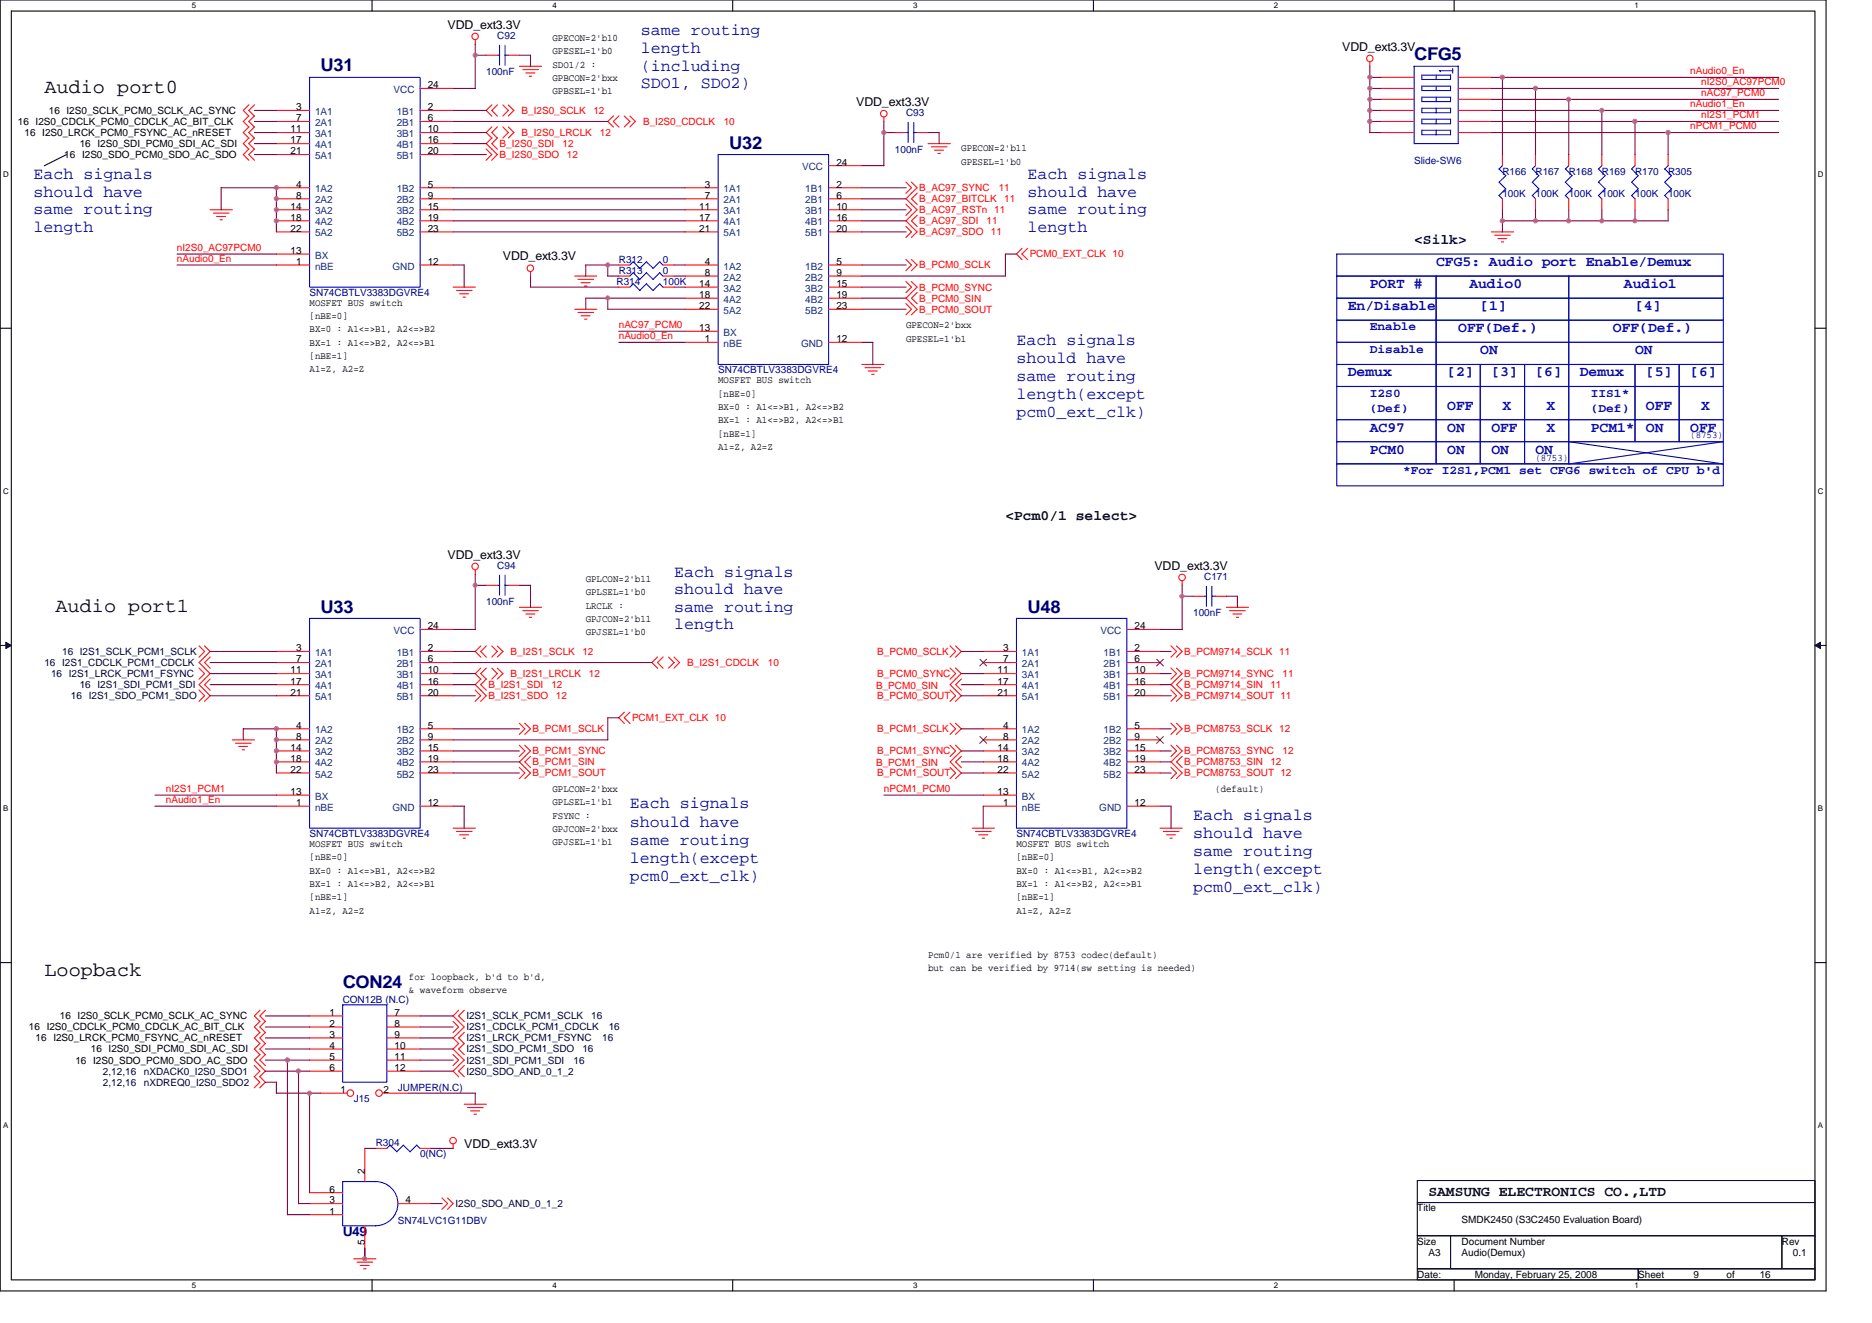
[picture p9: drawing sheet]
<svg xmlns="http://www.w3.org/2000/svg" width="297mm" height="210mm" viewBox="0 0 297 210" stroke-linecap="round" stroke-linejoin="round" font-family="sans-serif">
<path d="M0 0h289.7v204.9h-289.7zM1.8 1.8h286.2v201.3h-286.2z" fill="none" stroke="#000" stroke-width=".17"/>
<g fill="#fff">
<path d="M30.4 .2h.7v1.4h-.7z"/>
<path d="M30.4 203.3h.7v1.4h-.7z"/>
</g>
<path d="M59 0v1.8M59 203.1v1.8" fill="none" stroke="#000" stroke-width=".17"/>
<g fill="#fff">
<path d="M87.6 .2h.7v1.4h-.7z"/>
<path d="M87.6 203.3h.7v1.4h-.7z"/>
</g>
<path d="M116.3 0v1.8M116.3 203.1v1.8" fill="none" stroke="#000" stroke-width=".17"/>
<g fill="#fff">
<path d="M144.9 .2h.7v1.4h-.7z"/>
<path d="M144.9 203.3h.7v1.4h-.7z"/>
</g>
<path d="M173.5 0v1.8M173.5 203.1v1.8" fill="none" stroke="#000" stroke-width=".17"/>
<g fill="#fff">
<path d="M202.1 .2h.7v1.4h-.7z"/>
<path d="M202.1 203.3h.7v1.4h-.7z"/>
</g>
<path d="M230.7 0v1.8M230.7 203.1v1.8" fill="none" stroke="#000" stroke-width=".17"/>
<g fill="#fff">
<path d="M259.4 .2h.6v1.4h-.6z"/>
<path d="M259.4 203.3h.6v1.4h-.6z"/>
<path d="M.5 26.9h.9v1.4h-.9z"/>
<path d="M288.4 26.9h.9v1.4h-.9z"/>
<path d="M.5 77.3h.9v1.4h-.9z"/>
<path d="M288.4 77.3h.9v1.4h-.9z"/>
</g>
<path d="M0 52.1h1.8M288 52.1h1.7" fill="none" stroke="#000" stroke-width=".17"/>
<g fill="#fff">
<path d="M.5 127.6h.8v1.4h-.8z"/>
<path d="M288.4 127.6h.9v1.4h-.9z"/>
</g>
<path d="M0 102.4h1.8M288 102.4h1.7" fill="none" stroke="#000" stroke-width=".17"/>
<path d="M.9 101.9l.9 .5-.9 .5zM288 102.4l.9-.5v1z" fill="#000" stroke="#000" stroke-width=".16"/>
<g fill="#fff">
<path d="M.5 177.9h.8v1.4h-.8z"/>
<path d="M288.4 177.9h.9v1.4h-.9z"/>
</g>
<path d="M10.6 24.5l-3.6 1.8M0 152.8h1.8M288 152.8h1.7M224.9 187.4h63.1v3.5h-63.1zM224.9 190.9h63.1v5.2h-63.1zM224.9 196.1h5.3v5.3h-5.3zM230.2 196.1h52.5v5.3h-52.5zM282.7 196.1h5.3v5.3h-5.3zM224.9 201.4h35v1.7h-35zM259.9 201.4h28.1v1.7h-28.1z" fill="none" stroke="#000" stroke-width=".17"/>
<g fill="none" stroke="#0000a0" stroke-width=".17">
<path d="M212.1 57.8h15.8v3.5h-15.8zM212.1 40.3h61.3v3.5h-61.3zM212.1 50.8h15.8v3.5h-15.8zM212.1 47.3h15.8v3.5h-15.8zM212.1 43.8h15.8v3.5h-15.8zM212.1 54.3h15.8v3.5h-15.8zM227.9 57.8h7v3.5h-7zM227.9 47.3h21v3.5h-21zM227.9 54.3h21v3.5h-21zM227.9 43.8h21v3.5h-21zM227.9 50.8h21v3.5h-21zM234.9 57.8h7v3.5h-7z"/>
<path d="M241.9 57.8h7v3.5h-7zM248.9 54.3h24.5v3.5h-24.5zM248.9 50.8h24.5v3.5h-24.5zM248.9 57.8h10.5v3.5h-10.5zM248.9 43.8h24.5v3.5h-24.5zM248.9 47.3h24.5v3.5h-24.5zM259.4 57.8h7v3.5h-7zM266.4 57.8h7v3.5h-7zM212.1 61.3h15.8v5.3h-15.8zM212.1 66.6h15.8v3.5h-15.8zM212.1 70.1h15.8v3.5h-15.8zM212.1 73.6h61.3v3.5h-61.3z"/>
<path d="M227.9 70.1h7v3.5h-7zM227.9 61.3h7v5.3h-7zM227.9 66.6h7v3.5h-7zM234.9 61.3h7v5.3h-7zM234.9 66.6h7v3.5h-7zM234.9 70.1h7v3.5h-7zM241.9 61.3h7v5.3h-7zM241.9 66.6h7v3.5h-7zM241.9 70.1h7v3.5h-7zM248.9 61.3h10.5v5.3h-10.5zM248.9 66.6h10.5v3.5h-10.5zM248.9 70.1h24.5v3.5h-24.5z"/>
<path d="M259.4 61.3h7v5.3h-7zM259.4 66.6h7v3.5h-7zM266.4 66.6h7v3.5h-7zM266.4 61.3h7v5.3h-7zM273.4 70.1l-24.5 3.5"/>
</g>
<path d="M248.9 70.1l24.6 3.5" fill="none" stroke="#000080" stroke-width=".17"/>
<g fill="none" stroke="#f00" stroke-width=".17">
<path d="M39.5 16.6l-.9 .9 .9 .9M39.5 18.4l-.9 .9 .9 .9M40.4 16.6l-.9 .9 .9 .9M40.4 18.4l-.9 .9 .9 .9M43.9 17.5h5.2M43.9 19.3h5.2M66.7 17.5h5.2M66.7 19.3h5.2M66.7 14h5.2M75.4 6.3v.7M77.1 8.8h1.8M78.1 16.6l-1 .9 1 .9"/>
<path d="M78.9 16.6l-.9 .9 .9 .9M79.8 16.7l.9 .8M80.7 8.8h1.7M80.7 16.7l.9 .8M80.7 17.5l-.9 .9M81.6 17.5l-.9 .9M82.4 10.5h3.5M82.9 11h2.5M83.4 11.6h1.5M84 12.1h.4M97.3 18.4l-.9 .9 .9 .9M98.2 18.4l-.9 .9 .9 .9"/>
<path d="M99.1 18.4l.9 .9M99.9 18.4l.9 .9M100 19.3l-.9 .9M100.8 19.3l-.9 .9M140.2 18.6v.7M217.4 9.8v.7M219.1 17.5h5.3M219.1 19.3h5.3M219.1 14h5.3M219.1 12.3h5.3M219.1 15.8h5.3M231.4 17.5h5.2"/>
<path d="M231.4 19.3h5.2M231.4 14h5.2M231.4 12.3h5.2M231.4 15.8h5.2M33.3 33.3h3.6M33.9 33.8h2.4M34.4 34.4h1.4M34.9 34.9h.4M39.5 21.9l-.9 .9 .9 .9M39.5 20.1l-.9 .9 .9 .9M39.5 23.6l-.9 .9 .9 .9M40.4 21.9l-.9 .9 .9 .9"/>
<path d="M40.4 20.1l-.9 .9 .9 .9M40.4 23.6l-.9 .9 .9 .9M43.9 22.8h5.2M43.9 36.8h5.2M43.9 33.3h5.2M43.9 21h5.2M43.9 29.8h5.2M43.9 31.6h5.2M43.9 24.5h5.2M43.9 35.1h5.2M66.7 22.8h5.2M66.7 36.8h5.2"/>
<path d="M66.7 33.3h5.2M66.7 21h5.2M66.7 29.8h5.2M66.7 31.6h5.2M66.7 24.5h5.2M66.7 35.1h5.2M77.1 23.6l.9 .9-.9 .9M78 23.6l.9 .9-.9 .9M78.1 21.9l-1 .9 1 .9M78.1 20.1l-1 .9 1 .9M78.9 21.9l-.9 .9 .9 .9M78.9 20.1l-.9 .9 .9 .9"/>
<path d="M79.8 20.2l.9 .9M80.7 20.2l.9 .9M80.7 21l-.9 .9M81.6 21l-.9 .9M108.7 36.8h5.3M108.7 33.3h5.3M108.7 29.8h5.3M108.7 31.6h5.3M108.7 35.1h5.3M131.5 36.8h5.3M131.5 33.3h5.3M131.5 29.8h5.3"/>
<path d="M131.5 31.6h5.3M131.5 35.1h5.3M131.5 26.3h5.3M142 21h1.8M143.7 32.4l.9 .9-.9 .9M143.7 28.9l.9 .9-.9 .9M143.7 35.9l.9 .9-.9 .9M144.6 32.4l.9 .9-1.7 1.8 .8 .9M144.6 28.9l.9 .9-.9 .9M144.6 35.9l.9 .9-.9 .9M144.6 30.6l-.8 1 .8 .8M145.5 21h1.8"/>
<path d="M145.5 30.6l-.9 1 .9 .8M145.5 34.2l-.9 .9 .9 .9M147.3 22.8h3.5M147.8 23.3h2.5M148.3 23.8h1.4M148.8 24.4h.4M162.2 39.4l-.9 .9 .9 .9M163.1 39.4l-.9 .9 .9 .9M219.1 21h5.3M231.4 21h5.2M236.6 36.8h3.6M237.2 37.3h2.4"/>
<path d="M237.7 37.9h1.4M238.2 38.4h.4M238.4 24.5v1.8M238.4 31.6v1.7M243.6 24.5v1.8M243.6 31.6v1.7M248.9 24.5v1.8M248.9 31.6v1.7M254.2 24.5v1.8M254.2 31.6v1.7M259.4 24.5v1.8M259.4 31.6v1.7"/>
<path d="M264.7 24.5v1.8M264.7 31.6v1.7M43.9 42.1h5.2M43.9 40.3h5.2M66.7 42.1h5.2M71.9 45.6h3.5M72.4 46.1h2.5M72.9 46.6h1.5M73.5 47.2h.3M84.2 43.1v.7M91.2 49.1h3.5M91.2 43.8h3.5"/>
<path d="M91.7 49.6h2.5M91.7 44.3h2.5M92.2 50.1h1.4M92.2 44.9h1.4M92.7 50.7h.4M92.7 45.4h.4M98.2 45.6h1.7M98.2 43.8h1.7M98.2 42.1h1.7M105.2 45.6h1.8M105.2 43.8h1.8M105.2 42.1h1.8"/>
<path d="M108.7 45.6h5.3M108.7 49.1h5.3M108.7 43.8h5.3M108.7 42.1h5.3M108.7 54.3h5.3M108.7 47.3h5.3M108.7 52.6h5.3M131.5 45.6h5.3M131.5 49.1h5.3M131.5 43.8h5.3M131.5 42.1h5.3M131.5 54.3h5.3"/>
<path d="M131.5 47.3h5.3M136.8 57.8h3.5M137.3 58.4h2.4M137.8 58.9h1.4M138.3 59.4h.4M143.7 41.2l.9 .9-.9 .9M143.7 44.7l.9 .9-.9 .9M143.7 48.2l.9 .9-.9 .9M144.6 41.2l.9 .9-.9 .9M144.6 44.7l.9 .9-.9 .9M144.6 46.4l-.8 .9 1.7 1.8-.9 .9M145.5 46.4l-.9 .9 .9 .9"/>
<path d="M66.7 99.9h5.2M75.4 90.4v.8M77.1 92.9h1.8M80.7 92.9h1.7M82.4 96.4h3.5M82.9 96.9h2.5M83.4 97.5h1.5M84 98h.4M178.8 99.9h5.3M187.6 92.2v.7M189.3 94.6h1.8M192.8 94.6h1.8"/>
<path d="M194.6 96.4h3.5M195.1 96.9h2.5M195.6 97.5h1.4M196.2 98h.3M31.6 106l.9 .9-.9 .9M31.6 102.5l.9 .9-.9 .9M31.6 109.5l.9 .9-.9 .9M32.4 106l.9 .9-.9 .9M32.4 102.5l.9 .9-.9 .9M32.4 109.5l.9 .9-.9 .9M32.5 104.3l-.9 .9 .9 .9M32.5 107.8l-.9 .9 .9 .9"/>
<path d="M33.4 104.3l-.9 .9 .9 .9M33.4 107.8l-.9 .9 .9 .9M36.8 117.4h3.6M37.4 118h2.5M37.9 118.5h1.4M38.4 119h.4M43.9 117.4h5.2M43.9 103.4h5.2M43.9 115.7h5.2M43.9 105.2h5.2M43.9 106.9h5.2M43.9 110.4h5.2"/>
<path d="M43.9 108.7h5.2M43.9 119.2h5.2M66.7 117.4h5.2M66.7 103.4h5.2M66.7 115.7h5.2M66.7 105.2h5.2M66.7 106.9h5.2M66.7 110.4h5.2M66.7 108.7h5.2M66.7 119.2h5.2M75.4 109.5l.9 .9-.9 .9M76.3 109.5l.8 .9-.8 .9"/>
<path d="M76.3 107.8l-.9 .9 .9 .9M76.3 102.5l-.9 .9 .9 .9M76.3 106l-.9 .9 .9 .9M77.2 107.8l-.9 .9 .9 .9M77.2 102.5l-.9 .9 .9 .9M77.2 106l-.9 .9 .9 .9M78 102.5l.9 .9M78 106l.9 .9M78.9 102.5l.9 .9M78.9 106l.9 .9M78.9 103.4l-.9 .9M78.9 106.9l-.9 .9"/>
<path d="M79.8 103.4l-.9 .9M79.8 106.9l-.9 .9M82.4 114.8l.9 .9-.9 .9M82.4 118.3l.9 .9-.9 .9M83.3 114.8l.9 .9-.9 .9M83.3 118.3l.9 .9-.9 .9M99.1 113l-.9 .9 .9 .9M100 113l-.9 .9 .9 .9M104.3 104.3l-.9 .9 .9 .9M105.2 104.3l-.9 .9 .9 .9M106.1 104.3l.9 .9M107 104.3l.8 .9"/>
<path d="M107 105.1l-.9 .9M107.8 105.1l-.8 .9M150.7 118.3l.9 .9-.9 .9M150.7 114.8l.9 .9-.9 .9M150.7 106l.9 .9-.9 .9M150.7 102.5l.9 .9-.9 .9M150.7 109.5l.9 .9-.9 .9M151.6 118.3l.9 .9-.9 .9M151.6 114.8l.9 .9-.9 .9M151.6 106l.9 .9-.9 .9M151.6 102.5l.9 .9-.9 .9M151.7 107.8l-.9 .9 1.7 1.7-.9 .9"/>
<path d="M152.5 107.8l-.9 .9 .9 .9M156 117.4h5.3M156 103.4h5.3M156 115.7h5.3M156 105.2h5.3M156 106.9h5.3M156 110.4h5.3M156 108.7h5.3M156 119.2h5.3M178.8 117.4h5.3M178.8 103.4h5.3M178.8 115.7h5.3"/>
<path d="M178.8 105.2h5.3M178.8 106.9h5.3M178.8 110.4h5.3M178.8 108.7h5.3M178.8 119.2h5.3M185.8 118.3l.9 .9-.9 .9M185.8 114.8l.9 .9-.9 .9M185.8 102.5l.9 .9-.9 .9M185.8 109.5l.9 .9-.9 .9M185.8 106l.9 .9-.9 .9M186.7 118.3l.9 .9-.9 .9M186.7 114.8l.9 .9-.9 .9"/>
<path d="M186.7 102.5l.9 .9-.9 .9M186.7 106l.9 .9-.9 .9M186.7 107.8l-.9 .9 1.8 1.7-.9 .9M187.6 107.8l-.9 .9 .9 .9M43.9 128h5.2M43.9 122.7h5.2M43.9 120.9h5.2M43.9 126.2h5.2M66.7 128h5.2M66.7 122.7h5.2M66.7 120.9h5.2M71.9 131.4h3.5"/>
<path d="M72.4 132h2.5M72.9 132.5h1.5M73.5 133h.3M82.4 121.8l.9 .9-.9 .9M83.3 121.8l.9 .9-.9 .9M83.3 120l-.9 .9 .9 .9M84.2 120l-.9 .9 .9 .9M150.7 121.8l.9 .9-.9 .9M151.6 121.8l.9 .9-.9 .9M151.7 120l-.9 .9 .9 .9M152.5 120l-.9 .9 .9 .9M154.3 131.4h3.5"/>
<path d="M154.8 132h2.5M155.3 132.5h1.4M155.8 133h.4M156 128h5.3M156 122.7h5.3M156 120.9h5.3M156 126.2h5.3M178.8 128h5.3M178.8 122.7h5.3M178.8 120.9h5.3M184.1 131.4h3.5M184.6 132h2.5"/>
<path d="M185.1 132.5h1.4M185.6 133h.4M185.8 121.8l.9 .9-.9 .9M186.7 121.8l.9 .9-.9 .9M186.7 120l-.9 .9 .9 .9M187.6 120l-.9 .9 .9 .9M40.3 169.1l.9 .9-.9 .9M40.3 170.9l.9 .9-.9 .9M41.2 169.1l.9 .9-.9 .9M41.2 170.9l.9 .9-.9 .9M41.3 165.6l-.9 .9 .9 .9M41.3 160.3l-.9 .9 .9 .9"/>
<path d="M41.3 162.1l-.9 .9 .9 .9M41.3 163.9l-.9 .8 .9 1M41.3 167.4l-.9 .9 .9 .8M42.1 167.4l-.9 .9 .9 .8M42.1 165.6l-.9 .9 .9 .9M42.1 160.3l-.9 .9 .9 .9M42.1 162.1l-.9 .9 .9 .9M42.1 163.9l-.9 .8 .9 1M49.1 161.2h5.3M49.1 163h5.3M49.1 164.7h5.3M49.1 166.5h5.3"/>
<path d="M49.1 168.3h5.3M49.1 170h5.3M50.9 173.5h4.2M60.7 173.5h4.2M61.4 161.2h5.3M61.4 163h5.3M61.4 164.7h5.3M61.4 166.5h5.3M61.4 168.3h5.3M61.4 170h5.3M71.9 162.1l.9 .9-.9 .9M71.9 167.4l.9 .9-.9 .8"/>
<path d="M72.7 162.1l1 .9-1 .9M72.7 167.4l1 .9-1 .8M72.8 163.9l-.9 .8 .9 1M72.8 165.6l-.9 .9 .9 .9M72.8 160.3l-.9 .9 .9 .9M72.8 169.1l-.9 .9 .9 .9M73.7 175.3h3.5M73.7 163.9l-.9 .8 .9 1M73.7 165.6l-.9 .9 .9 .9M73.7 160.3l-.9 .9 .9 .9M73.7 169.1l-.9 .9 .9 .9M74.2 175.8h2.5"/>
<path d="M74.7 176.3h1.4M75.2 176.8h.4M49.1 192.8h5.3M49.1 191h5.3M49.1 189.3h5.3M56.1 199.8h3.5M57.9 182.3v5.2M57.9 194.5v5.3M59.6 182.3h1.8M63.1 191h5.3M66.7 182.3h1.7M70.1 190.1l.9 .9-.9 .9"/>
<path d="M71 190.1l.9 .9-.9 .9M71.9 181.6v.7M56.7 200.3h2.4M57.1 200.9h1.5M57.7 201.4h.4"/>
<circle cx="75.4" cy="5.8" r=".51"/>
<circle cx="140.2" cy="18" r=".52"/>
<circle cx="217.3" cy="9.3" r=".52"/>
<circle cx="84.1" cy="42.6" r=".52"/>
<circle cx="75.4" cy="89.9" r=".52"/>
<circle cx="187.6" cy="91.6" r=".52"/>
<circle cx="55.6" cy="173.5" r=".52"/>
<circle cx="60.1" cy="173.5" r=".52"/>
<circle cx="71.9" cy="181" r=".52"/>
</g>
<g fill="none" stroke="#00f" stroke-width=".17">
<path d="M49.1 12.3h17.6v33.3h-17.6zM78.9 8.8h.4M79.3 7.2v3.2M80.1 8.8h.6M80.1 7.2v3.2M144.1 19.4v3.2M145 19.4v3.2M225.6 15.4v.7l4.6 .1v-.8M225.6 13.7v.7h4.6M225.6 18.9v.7h4.6M225.6 13.7h4.6M225.6 15.4h4.6"/>
<path d="M225.6 18.9h4.6M227.9 11.9v.7M227.9 13.7v.7M227.9 15.4v.8M227.9 17.2v.7M227.9 18.9v.8M228.4 11.2l.2 .2M228.4 11.2h2.1M230.2 11.9v.7M230.2 13.7v.7M230.2 17.2v.7h-4.6v-.7h4.6M230.2 18.9v.8"/>
<path d="M230.2 11.9h-4.6v.7h4.6M230.5 10.9v.7M114 24.5h17.5v33.3h-17.5zM143.8 21h.3M145 21h.5M227.9 20.7v.7M230.2 20.7v.7h-4.6v-.7h4.6M231.4 22.8v-12.3h-7v12.3h7M237.9 26.8l1 1.1M237.9 31l.5 .6M238.4 26.3l-.6 .5M238.9 27.9l-1.1 1 1.1 1.1"/>
<path d="M238.9 30l-1.1 1.1M243.1 26.8l1.1 1.1M243.1 31l.6 .6M243.6 26.3l-.5 .5M244.2 27.9l-1.1 1 1.1 1.1M244.2 30l-1.1 1.1M248.4 26.8l1.1 1.1M248.4 28.9l1.1 1.1M248.4 31l.5 .6M248.9 26.3l-.5 .5M249.4 27.9l-1 1M249.4 30l-1 1.1"/>
<path d="M253.6 26.8l1.1 1.1-1.1 1M253.6 28.9l1.1 1.1-1.1 1.1M253.6 31l.6 .6M254.2 26.3l-.6 .5M258.9 26.8l1.1 1.1-1.1 1M258.9 28.9l1.1 1.1-1.1 1.1M258.9 31l.6 .6M259.4 26.3l-.5 .5M264.2 26.8l1 1.1-1.1 1 1.1 1.1-1.1 1.1M264.2 31l.5 .6M264.7 26.3l-.6 .5M99.9 45.6l.6-.6 1 1.1"/>
<path d="M99.9 42.1l.6-.6 1 1.1M99.9 43.8l.6-.5 1 1.1M101.5 46.1l1.1-1.1 1 1.1M101.5 42.6l1.1-1.1 1 1.1M101.5 44.3l1.1-1 1 1.1M105.2 45.6l-.5-.6-1.1 1.1M105.2 42.1l-.5-.6-1.1 1.1M105.2 43.8l-.5-.5-1.1 1M49.1 98.1h17.6v33.3h-17.6zM78.9 92.9h.4M79.3 91.3v3.2M80.1 92.9h.6"/>
<path d="M80.1 91.3v3.2M161.3 98.1h17.5v33.3h-17.5zM191.1 94.6h.3M191.4 93v3.2M192.3 94.6h.5M192.3 93v3.2M54.4 159.5h7v12.3h-7zM54.4 187.5v7h5.2M54.4 187.5h5.2M59.6 187.5a3.5 3.5 0 0 1 3.5 3.5 3.5 3.5 0 0 1-3.5 3.5M61.9 181.8l1.1 1M61.9 181.7l-.5 .6"/>
<path d="M64 181.8l1.1 1M64 181.7l-1 1.1M66.1 181.8l.6 .5M66.1 181.7l-1 1.1"/>
</g>
<path d="M155.5 104.6l1.1 1.1M155.5 116.9l1.1 1.1M156.5 104.6l-1 1.1M156.5 116.9l-1 1.1M183.5 104.6l1.1 1.1M183.5 116.9l1.1 1.1M184.6 104.6l-1.1 1.1M184.6 116.9l-1.1 1.1" fill="none" stroke="#804000" stroke-width=".16"/>
<g fill="none" stroke="#800040" stroke-width=".17">
<path d="M40.4 19.3h3.5M40.4 17.5h3.5M71.9 14h3.5M71.9 19.3h24.6M71.9 17.5h5.3M75.4 8.8h1.8M75.4 7v7.1M82.4 8.8h1.8M84.2 8.8v1.7M140.2 19.3v7M217.4 10.5l-.1 10.5h1.8M217.4 14h1.7"/>
<path d="M217.4 19.3h1.7M217.4 17.5h1.7M217.4 15.8h1.7M217.4 12.3h1.7M236.6 12.3h45.6M236.6 19.3h45.6M236.6 17.5h45.6M238.4 12.3v12.3M243.6 14v10.6M248.9 15.8v8.8M254.2 17.5v7.1M259.4 19.3v5.3"/>
<path d="M282.2 14h-45.6M282.2 15.8h-45.6M35.1 29.8h8.8v7M35.1 29.8v3.5M40.4 24.5h3.5M40.4 21h3.5M40.4 22.8h3.5M71.9 29.8h36.8M71.9 31.6h36.8M71.9 36.8h36.8M71.9 35.1h36.8M71.9 33.3h36.8"/>
<path d="M71.9 24.5h5.3M71.9 21h5.3M71.9 22.8h5.3M136.8 36.8h7M136.8 29.8h7M136.8 35.1h7M136.8 31.6h7M136.8 33.3h7M136.8 26.3h3.5M140.2 21h1.8M147.3 21h1.7M149 21v1.8"/>
<path d="M236.6 21h45.6M238.4 33.3v3.5M243.6 33.3v1.8M248.9 33.3v1.8M254.2 33.3v1.8M259.4 33.3v1.8M264.7 33.3v1.8M264.7 21v3.6M264.7 35.1h-26.3M28.1 42.1h15.8M28.1 40.3h15.8M71.9 42.1h1.8v3.5"/>
<path d="M84.2 43.8v1.8h14M96.4 42.1v1.7h1.8M96.4 47.3v1.8M96.4 49.1h12.3M98.2 52.6h10.5M98.2 54.3h10.5M98.2 42.1h-5.3v1.7M107 45.6h1.7M107 42.1h1.7M107 43.8h1.7M108.7 47.3h-15.8v1.8M136.8 45.6h7"/>
<path d="M136.8 54.3h1.7M136.8 42.1h7M136.8 47.3h7M136.8 49.1h7M138.5 54.3v3.6M161.3 40.3h-1.8v3.5h-22.7M71.9 99.9h3.5M75.4 91.1v8.8M75.4 92.9h1.8M82.4 92.9h1.8M84.2 92.9v3.5M187.6 94.6h1.8"/>
<path d="M187.6 92.9v7h-3.5M194.6 94.6h1.8M196.3 94.6v1.8M33.3 110.4h10.6M33.3 105.2h10.6M33.3 108.7h10.6M33.3 103.4h10.6M33.3 106.9h10.6M38.6 117.4v-1.7h5.3v7M71.9 119.2h10.5M71.9 115.7h10.5M71.9 110.4h3.5"/>
<path d="M71.9 105.2h31.6M71.9 108.7h3.5M71.9 103.4h3.5M71.9 106.9h3.5M96.4 113.9l.1 3.5h-24.6M96.4 113.9h1.8M152.5 110.4h3.5M152.5 108.7h3.5M152.5 103.4h3.5M152.5 106.9h3.5M152.5 115.7h3.5M152.5 119.2h3.5"/>
<path d="M184.1 110.4h1.7M184.1 108.7h1.7M184.1 103.4h1.7M184.1 106.9h1.7M184.1 115.7h1.7M184.1 119.2h1.7M24.6 128h19.3M24.6 126.2h19.3M71.9 122.7h10.5M71.9 120.9h10.5M71.9 128h1.8v3.5M140.2 126.2h15.8"/>
<path d="M152.5 120.9h3.5M152.5 122.7h3.5M156 128v3.5M184.1 128h1.7M184.1 120.9h1.7M184.1 122.7h1.7M185.8 128v3.5M42.1 166.5h7M42.1 163h7M42.1 161.2h7M42.1 164.7h7M42.1 171.8h1.8v1.7h7"/>
<path d="M42.1 168.3h7M45.6 168.3v24.5h3.5M47.4 170v21h1.7M49.1 173.5v15.8M49.1 170h-7M64.9 173.5h10.5M66.7 166.5h5.2M66.7 170h5.2M66.7 161.2h5.2M66.7 168.3h5.2M66.7 164.7h5.2M66.7 163h5.2"/>
<path d="M75.4 173.5v1.8M57.9 182.3h1.7M57.9 198.1v1.7M68.4 182.3h3.5M68.4 191h1.8"/>
</g>
<g fill="#f0f" stroke="#f0f" stroke-width=".17">
<circle cx="75.4" cy="8.8" r=".34"/>
<circle cx="243.6" cy="14" r=".34"/>
<circle cx="248.9" cy="15.8" r=".34"/>
<circle cx="217.4" cy="19.3" r=".34"/>
<circle cx="259.4" cy="19.3" r=".34"/>
<circle cx="254.2" cy="17.5" r=".34"/>
<circle cx="217.4" cy="12.3" r=".34"/>
<circle cx="45.6" cy="168.2" r=".35"/>
<circle cx="47.3" cy="170" r=".34"/>
<circle cx="49.1" cy="173.5" r=".34"/>
<circle cx="57.9" cy="199.8" r=".34"/>
<circle cx="264.7" cy="21" r=".35"/>
<circle cx="187.6" cy="94.6" r=".34"/>
<circle cx="43.9" cy="33.3" r=".34"/>
<circle cx="43.8" cy="115.7" r=".34"/>
<circle cx="43.9" cy="119.2" r=".34"/>
<circle cx="140.2" cy="21" r=".34"/>
<circle cx="75.4" cy="92.9" r=".34"/>
<circle cx="238.4" cy="35" r=".35"/>
<circle cx="243.6" cy="35" r=".34"/>
<circle cx="43.9" cy="29.8" r=".34"/>
<circle cx="217.4" cy="15.8" r=".34"/>
<circle cx="248.9" cy="35" r=".34"/>
<circle cx="254.2" cy="35" r=".34"/>
<circle cx="217.4" cy="14" r=".34"/>
<circle cx="217.4" cy="17.5" r=".34"/>
<circle cx="43.9" cy="117.4" r=".34"/>
<circle cx="238.4" cy="12.3" r=".35"/>
<circle cx="43.9" cy="120.9" r=".34"/>
<circle cx="43.9" cy="35" r=".34"/>
<circle cx="259.4" cy="35" r=".34"/>
<circle cx="43.9" cy="31.5" r=".34"/>
<circle cx="96.4" cy="42.1" r=".34"/>
<circle cx="96.4" cy="47.3" r=".34"/>
</g>
<g font-size="3.2">
<text x="7" y="14.8">Audio port0</text>
<text x="8.8" y="97.1">Audio port1</text>
<text x="7" y="155">Loopback</text>
</g>
<g font-size="2.8" fill="#000080">
<text x="50.9" y="11.3">U31</text>
<text x="224.4" y="9.6">CFG5</text>
<text x="115.7" y="23.6">U32</text>
<text x="50.9" y="97.2">U33</text>
<text x="163" y="97.2">U48</text>
<text x="54.4" y="156.8">CON24</text>
</g>
<g font-size="2.6" fill="#0000a0">
<text x="101.7" y="5.6">same routing</text>
<text x="101.7" y="8.4">length</text>
<text x="101.7" y="11.2">(including</text>
<text x="101.7" y="14">SDO1, SDO2)</text>
<text x="5.3" y="28.4">Each signals</text>
<text x="163" y="28.4">Each signals</text>
<text x="5.3" y="31.2">should have</text>
<text x="5.3" y="34">same routing</text>
<text x="163" y="31.2">should have</text>
<text x="163" y="34">same routing</text>
<text x="5.3" y="36.8">length</text>
<text x="163" y="36.8">length</text>
<text x="161.3" y="54.7">Each signals</text>
<text x="161.3" y="57.6">should have</text>
<text x="161.3" y="60.5">same routing</text>
<text x="161.3" y="63.3">length(except</text>
<text x="161.3" y="66.2">pcm0_ext_clk)</text>
<text x="107" y="91.5">Each signals</text>
<text x="107" y="94.3">should have</text>
<text x="107" y="97.1">same routing</text>
<text x="107" y="99.9">length</text>
<text x="99.9" y="128.3">Each signals</text>
<text x="99.9" y="131.2">should have</text>
<text x="189.3" y="130.1">Each signals</text>
<text x="99.9" y="134.1">same routing</text>
<text x="99.9" y="136.9">length(except</text>
<text x="189.3" y="132.9">should have</text>
<text x="189.3" y="135.8">same routing</text>
<text x="99.9" y="139.8">pcm0_ext_clk)</text>
<text x="189.3" y="138.7">length(except</text>
<text x="189.3" y="141.6">pcm0_ext_clk)</text>
</g>
<text font-size="2.3" fill="#000040" x="224.4" y="38.7">&lt;Silk&gt;</text>
<g font-size="2.3" fill="#0000a0">
<text x="217.4" y="45.7">PORT #</text>
<text x="227.9" y="42.2">CFG5: Audio port Enable/Demux</text>
<text x="233.1" y="45.7">Audio0</text>
<text x="257.7" y="45.7">Audio1</text>
<text x="213.9" y="49.2">En/Disable</text>
<text x="231.4" y="52.7">OFF(Def.)</text>
<text x="234.9" y="49.2">[1]</text>
<text x="255.9" y="52.7">OFF(Def.)</text>
<text x="259.4" y="49.2">[4]</text>
<text x="213.9" y="59.8">Demux</text>
<text x="229.6" y="59.8">[2]</text>
<text x="234.9" y="56.2">ON</text>
<text x="236.6" y="59.8">[3]</text>
<text x="243.6" y="59.8">[6]</text>
<text x="250.7" y="59.8">Demux</text>
<text x="259.4" y="56.2">ON</text>
<text x="261.2" y="59.8">[5]</text>
<text x="268.2" y="59.8">[6]</text>
<text x="229.6" y="65">OFF</text>
<text x="238.4" y="65">X</text>
<text x="245.4" y="65">X</text>
<text x="261.2" y="65">OFF</text>
<text x="269.9" y="65">X</text>
<text x="217.4" y="68.5">AC97</text>
<text x="229.6" y="68.5">ON</text>
<text x="236.6" y="68.5">OFF</text>
<text x="245.4" y="68.5">X</text>
<text x="252.4" y="68.5">PCM1*</text>
<text x="261.2" y="68.5">ON</text>
<text x="268.2" y="68.5">OFF</text>
<text x="217.4" y="72">PCM0</text>
<text x="229.6" y="72">ON</text>
<text x="236.6" y="72">ON</text>
<text x="243.6" y="72">ON</text>
</g>
<g font-size="2.3">
<text x="159.5" y="82.5">&lt;Pcm0/1 select&gt;</text>
<text x="226.6" y="189.8">SAMSUNG ELECTRONICS CO.,LTD</text>
</g>
<text font-size="2.1" fill="#000080" x="54.4" y="196.1">U49</text>
<g font-size="1.9">
<text x="71" y="4.5">VDD_ext3.3V</text>
<text x="213" y="8">VDD_ext3.3V</text>
<text x="135.9" y="16.8">VDD_ext3.3V</text>
<text x="79.8" y="41.3">VDD_ext3.3V</text>
<text x="71" y="88.6">VDD_ext3.3V</text>
<text x="183.2" y="90.4">VDD_ext3.3V</text>
<text x="73.7" y="182.2">VDD_ext3.3V</text>
</g>
<g font-size="1.9" fill="#0000a0">
<text x="217.4" y="52.5">Enable</text>
<text x="217.4" y="56">Disable</text>
<text x="217.4" y="63">I2S0</text>
<text x="217.4" y="65.3">(Def)</text>
<text x="252.4" y="63">IIS1*</text>
<text x="252.4" y="65.3">(Def)</text>
<text x="222.6" y="75.2">*For I2S1,PCM1 set CFG6 switch of CPU b'd</text>
</g>
<g font-size="1.6" fill="#000080">
<text x="77.1" y="11.9">100nF</text>
<text x="78.9" y="6.2">C92</text>
<text x="143.8" y="18.4">C93</text>
<text x="142" y="24.2">100nF</text>
<text x="224.4" y="26">Slide-SW6</text>
<text x="238.4" y="27.7">R166</text>
<text x="243.6" y="27.7">R167</text>
<text x="248.9" y="27.7">R168</text>
<text x="254.2" y="27.7">R169</text>
<text x="259.4" y="27.7">R170</text>
<text x="264.7" y="27.7">R305</text>
<text x="238.4" y="31.2">100K</text>
<text x="243.6" y="31.2">100K</text>
<text x="248.9" y="31.2">100K</text>
<text x="254.2" y="31.2">100K</text>
<text x="259.4" y="31.2">100K</text>
<text x="264.7" y="31.2">100K</text>
<text x="98.2" y="41.7">R312</text>
<text x="105.2" y="41.7">0</text>
<text x="49.1" y="47">SN74CBTLV3383DGVRE4</text>
<text x="97.8" y="45.2">R314</text>
<text x="98.2" y="43.5">R313</text>
<text x="105.2" y="45.2">100K</text>
<text x="105.2" y="43.5">0</text>
<text x="114" y="59.3">SN74CBTLV3383DGVRE4</text>
<text x="78.9" y="90.3">C94</text>
<text x="191.1" y="92">C171</text>
<text x="77.1" y="96.1">100nF</text>
<text x="189.3" y="97.8">100nF</text>
<text x="49.1" y="132.9">SN74CBTLV3383DGVRE4</text>
<text x="161.3" y="132.9">SN74CBTLV3383DGVRE4</text>
<text x="54.4" y="159.2">CON12B (N.C)</text>
<text x="63.1" y="173.2">JUMPER(N.C)</text>
<text x="56.1" y="174.9">J15</text>
<text x="59.6" y="181.9">R304</text>
<text x="66.7" y="183.7">0(NC)</text>
<text x="63.1" y="194.2">SN74LVC1G11DBV</text>
</g>
<g font-size="1.6">
<text x="87.7" y="6.5">GPECON=2'b10</text>
<text x="87.7" y="8.6">GPESEL=1'b0</text>
<text x="87.7" y="10.8">SDO1/2 :</text>
<text x="47" y="17.5">3</text>
<text x="67.9" y="17.5">2</text>
<text x="67.9" y="14">24</text>
<text x="87.7" y="12.9">GPBCON=2'bxx</text>
<text x="87.7" y="15">GPBSEL=1'b1</text>
<text x="2.9" y="19.8">16 I2S0_CDCLK_PCM0_CDCLK_AC_BIT_CLK</text>
<text x="3.9" y="21.6">16 I2S0_LRCK_PCM0_FSYNC_AC_nRESET</text>
<text x="7.8" y="18.1">16 I2S0_SCLK_PCM0_SCLK_AC_SYNC</text>
<text x="12.7" y="23.3">16 I2S0_SDI_PCM0_SDI_AC_SDI</text>
<text x="46.1" y="21">11</text>
<text x="46.1" y="22.8">17</text>
<text x="47" y="19.3">7</text>
<text x="67.9" y="19.3">6</text>
<text x="67.9" y="21">10</text>
<text x="67.9" y="22.8">16</text>
<text x="10.2" y="25.1">16 I2S0_SDO_PCM0_SDO_AC_SDO</text>
<text x="46.1" y="24.5">21</text>
<text x="47" y="29.8">4</text>
<text x="67.9" y="29.8">5</text>
<text x="67.9" y="24.5">20</text>
<text x="111.8" y="29.8">3</text>
<text x="132.7" y="29.8">2</text>
<text x="132.7" y="26.3">24</text>
<text x="152.5" y="24">GPECON=2'b11</text>
<text x="152.5" y="26.2">GPESEL=1'b0</text>
<text x="46.1" y="35">18</text>
<text x="46.1" y="33.3">14</text>
<text x="47" y="31.5">8</text>
<text x="67.9" y="31.5">9</text>
<text x="67.9" y="35">19</text>
<text x="67.9" y="33.3">15</text>
<text x="111" y="33.3">11</text>
<text x="111" y="35">17</text>
<text x="111.8" y="31.5">7</text>
<text x="132.7" y="31.5">6</text>
<text x="132.7" y="33.3">10</text>
<text x="132.7" y="35">16</text>
<text x="46.1" y="36.8">22</text>
<text x="46.1" y="40.3">13</text>
<text x="67.9" y="36.8">23</text>
<text x="111" y="36.8">21</text>
<text x="132.7" y="36.8">20</text>
<text x="47" y="42">1</text>
<text x="67.9" y="42">12</text>
<text x="111" y="47.3">18</text>
<text x="111" y="45.6">14</text>
<text x="111.8" y="42">4</text>
<text x="111.8" y="43.8">8</text>
<text x="132.7" y="42">5</text>
<text x="132.7" y="43.8">9</text>
<text x="132.7" y="47.3">19</text>
<text x="132.7" y="45.6">15</text>
<text x="49.1" y="48.6">MOSFET BUS switch</text>
<text x="49.1" y="50.7">[nBE=0]</text>
<text x="49.1" y="52.8">BX=0 : A1&lt;=&gt;B1, A2&lt;=&gt;B2</text>
<text x="111" y="49.1">22</text>
<text x="111" y="52.6">13</text>
<text x="132.7" y="49.1">23</text>
<text x="143.8" y="52.1">GPECON=2'bxx</text>
<text x="49.1" y="54.9">BX=1 : A1&lt;=&gt;B2, A2&lt;=&gt;B1</text>
<text x="49.1" y="57">[nBE=1]</text>
<text x="49.1" y="59.1">A1=Z, A2=Z</text>
<text x="111.8" y="54.3">1</text>
<text x="132.7" y="54.3">12</text>
<text x="143.8" y="54.3">GPESEL=1'b1</text>
<text x="114" y="60.8">MOSFET BUS switch</text>
<text x="114" y="62.9">[nBE=0]</text>
<text x="114" y="65.1">BX=0 : A1&lt;=&gt;B1, A2&lt;=&gt;B2</text>
<text x="114" y="67.2">BX=1 : A1&lt;=&gt;B2, A2&lt;=&gt;B1</text>
<text x="114" y="69.3">[nBE=1]</text>
<text x="114" y="71.4">A1=Z, A2=Z</text>
<text x="92.9" y="92.4">GPLCON=2'b11</text>
<text x="92.9" y="94.5">GPLSEL=1'b0</text>
<text x="67.9" y="99.9">24</text>
<text x="92.9" y="96.6">LRCLK :</text>
<text x="92.9" y="98.7">GPJCON=2'b11</text>
<text x="92.9" y="100.9">GPJSEL=1'b0</text>
<text x="180" y="99.9">24</text>
<text x="46.1" y="106.9">11</text>
<text x="47" y="103.4">3</text>
<text x="47" y="105.1">7</text>
<text x="67.9" y="103.4">2</text>
<text x="67.9" y="105.1">6</text>
<text x="67.9" y="106.9">10</text>
<text x="158.3" y="106.9">11</text>
<text x="159.2" y="103.4">3</text>
<text x="159.2" y="105.1">7</text>
<text x="180" y="103.4">2</text>
<text x="180" y="105.1">6</text>
<text x="180" y="106.9">10</text>
<text x="46.1" y="110.4">21</text>
<text x="46.1" y="108.6">17</text>
<text x="67.9" y="110.4">20</text>
<text x="67.9" y="108.6">16</text>
<text x="158.3" y="110.4">21</text>
<text x="158.3" y="108.6">17</text>
<text x="180" y="110.4">20</text>
<text x="180" y="108.6">16</text>
<text x="46.1" y="119.2">14</text>
<text x="47" y="115.7">4</text>
<text x="47" y="117.4">8</text>
<text x="67.9" y="115.7">5</text>
<text x="67.9" y="117.4">9</text>
<text x="67.9" y="119.2">15</text>
<text x="158.3" y="119.2">14</text>
<text x="159.2" y="115.7">4</text>
<text x="159.2" y="117.4">8</text>
<text x="180" y="115.7">5</text>
<text x="180" y="117.4">9</text>
<text x="180" y="119.2">15</text>
<text x="46.1" y="122.7">22</text>
<text x="46.1" y="120.9">18</text>
<text x="67.9" y="122.7">23</text>
<text x="67.9" y="120.9">19</text>
<text x="87.7" y="125.7">GPLCON=2'bxx</text>
<text x="158.3" y="122.7">22</text>
<text x="158.3" y="120.9">18</text>
<text x="180" y="122.7">23</text>
<text x="180" y="120.9">19</text>
<text x="192.8" y="125.7">(default)</text>
<text x="46.1" y="126.2">13</text>
<text x="47" y="127.9">1</text>
<text x="67.9" y="127.9">12</text>
<text x="87.7" y="127.8">GPLSEL=1'b1</text>
<text x="87.7" y="129.9">FSYNC :</text>
<text x="158.3" y="126.2">13</text>
<text x="159.2" y="127.9">1</text>
<text x="180" y="127.9">12</text>
<text x="49.1" y="134.5">MOSFET BUS switch</text>
<text x="49.1" y="136.6">[nBE=0]</text>
<text x="87.7" y="132">GPJCON=2'bxx</text>
<text x="87.7" y="134.2">GPJSEL=1'b1</text>
<text x="161.3" y="134.5">MOSFET BUS switch</text>
<text x="161.3" y="136.6">[nBE=0]</text>
<text x="49.1" y="138.7">BX=0 : A1&lt;=&gt;B1, A2&lt;=&gt;B2</text>
<text x="49.1" y="140.8">BX=1 : A1&lt;=&gt;B2, A2&lt;=&gt;B1</text>
<text x="49.1" y="142.9">[nBE=1]</text>
<text x="161.3" y="138.7">BX=0 : A1&lt;=&gt;B1, A2&lt;=&gt;B2</text>
<text x="161.3" y="140.8">BX=1 : A1&lt;=&gt;B2, A2&lt;=&gt;B1</text>
<text x="161.3" y="142.9">[nBE=1]</text>
<text x="49.1" y="145">A1=Z, A2=Z</text>
<text x="161.3" y="145">A1=Z, A2=Z</text>
<text x="64.9" y="155.5">for loopback, b'd to b'd,</text>
<text x="147.3" y="152">Pcm0/1 are verified by 8753 codec(default)</text>
<text x="147.3" y="154.1">but can be verified by 9714(sw setting is needed)</text>
<text x="9.5" y="161.8">16 I2S0_SCLK_PCM0_SCLK_AC_SYNC</text>
<text x="52.3" y="161.2">1</text>
<text x="62.6" y="161.2">7</text>
<text x="64.9" y="157.6">&amp; waveform observe</text>
<text x="4.6" y="163.5">16 I2S0_CDCLK_PCM0_CDCLK_AC_BIT_CLK</text>
<text x="5.6" y="165.3">16 I2S0_LRCK_PCM0_FSYNC_AC_nRESET</text>
<text x="14.4" y="167">16 I2S0_SDI_PCM0_SDI_AC_SDI</text>
<text x="52.3" y="163">2</text>
<text x="52.3" y="164.7">3</text>
<text x="52.3" y="166.5">4</text>
<text x="62.6" y="163">8</text>
<text x="62.6" y="164.7">9</text>
<text x="62.6" y="166.5">10</text>
<text x="12" y="168.8">16 I2S0_SDO_PCM0_SDO_AC_SDO</text>
<text x="52.3" y="168.2">5</text>
<text x="52.3" y="170">6</text>
<text x="54" y="173.5">1</text>
<text x="60.9" y="173.5">2</text>
<text x="62.6" y="168.2">11</text>
<text x="62.6" y="170">12</text>
<text x="52.3" y="191">3</text>
<text x="52.3" y="189.3">6</text>
<text x="57.9" y="186.3" transform="rotate(-90 57.9 186.3)">2</text>
<text x="64.4" y="191">4</text>
<text x="52.3" y="192.8">1</text>
<text x="57.9" y="197.6" transform="rotate(-90 57.9 197.6)">5</text>
<text x="224.9" y="192.3">Title</text>
<text x="224.9" y="197.5">Size</text>
<text x="231.9" y="197.5">Document Number</text>
<text x="231.9" y="194">SMDK2450 (S3C2450 Evaluation Board)</text>
<text x="282.7" y="197.5">Rev</text>
<text x="224.9" y="202.8">Date:</text>
<text x="226.6" y="199.3">A3</text>
<text x="231.9" y="199.3">Audio(Demux)</text>
<text x="234" y="202.8">Monday, February 25, 2008</text>
<text x="259.9" y="202.8">Sheet</text>
<text x="268.7" y="202.8">9</text>
<text x="274" y="202.8">of</text>
<text x="279.2" y="202.8">16</text>
<text x="284.5" y="199.3">0.1</text>
</g>
<g font-size="1.6" fill="#f00">
<text x="268.2" y="11.8">nAudio0_En</text>
<text x="268.2" y="17">nAudio1_En</text>
<text x="269.9" y="13.5">nI2S0_AC97PCM0</text>
<text x="269.9" y="15.3">nAC97_PCM0</text>
<text x="79.3" y="23.3">B_I2S0_SDI</text>
<text x="82.8" y="18.1">B_I2S0_SCLK</text>
<text x="82.8" y="21.6">B_I2S0_LRCLK</text>
<text x="89.3" y="23.3">12</text>
<text x="94.2" y="18.1">12</text>
<text x="95.2" y="21.6">12</text>
<text x="102" y="19.8">B_I2S0_CDCLK</text>
<text x="114.8" y="19.8">10</text>
<text x="268.2" y="20.5">nPCM1_PCM0</text>
<text x="269.9" y="18.8">nI2S1_PCM1</text>
<text x="79.3" y="25.1">B_I2S0_SDO</text>
<text x="90" y="25.1">12</text>
<text x="145.9" y="32.1">B_AC97_BITCLK</text>
<text x="145.9" y="33.8">B_AC97_RSTn 11</text>
<text x="145.9" y="30.3">B_AC97_SYNC</text>
<text x="145.9" y="35.6">B_AC97_SDI</text>
<text x="156.5" y="35.6">11</text>
<text x="158.5" y="30.3">11</text>
<text x="159.4" y="32.1">11</text>
<text x="28.1" y="41.6">nAudio0_En</text>
<text x="28.1" y="39.8">nI2S0_AC97PCM0</text>
<text x="145.9" y="37.4">B_AC97_SDO</text>
<text x="157.2" y="37.4">11</text>
<text x="163.4" y="40.9">PCM0_EXT_CLK 10</text>
<text x="145.9" y="42.6">B_PCM0_SCLK</text>
<text x="145.9" y="46.1">B_PCM0_SYNC</text>
<text x="145.9" y="47.9">B_PCM0_SIN</text>
<text x="98.2" y="52.1">nAC97_PCM0</text>
<text x="98.2" y="53.8">nAudio0_En</text>
<text x="145.9" y="49.6">B_PCM0_SOUT</text>
<text x="81" y="103.9">B_I2S1_SCLK</text>
<text x="81" y="107.5">B_I2S1_LRCLK</text>
<text x="92.4" y="103.9">12</text>
<text x="93.4" y="107.5">12</text>
<text x="109" y="105.7">B_I2S1_CDCLK</text>
<text x="121.9" y="105.7">10</text>
<text x="139.2" y="107.5">B_PCM0_SYNC</text>
<text x="139.2" y="103.9">B_PCM0_SCLK</text>
<text x="187.9" y="103.9">B_PCM9714_SCLK 11</text>
<text x="187.9" y="107.5">B_PCM9714_SYNC</text>
<text x="203.5" y="107.5">11</text>
<text x="77.5" y="111">B_I2S1_SDO</text>
<text x="77.5" y="109.2">B_I2S1_SDI</text>
<text x="87.5" y="109.2">12</text>
<text x="88.2" y="111">12</text>
<text x="139" y="109.4">B_PCM0_SIN</text>
<text x="139.2" y="111">B_PCM0_SOUT</text>
<text x="187.9" y="111">B_PCM9714_SOUT 11</text>
<text x="187.9" y="109.2">B_PCM9714_SIN</text>
<text x="201.6" y="109.2">11</text>
<text x="84.5" y="116.2">B_PCM1_SCLK</text>
<text x="84.5" y="119.7">B_PCM1_SYNC</text>
<text x="100.3" y="114.5">PCM1_EXT_CLK 10</text>
<text x="139.2" y="119.7">B_PCM1_SYNC</text>
<text x="139.2" y="116.2">B_PCM1_SCLK</text>
<text x="187.9" y="119.7">B_PCM8753_SYNC</text>
<text x="187.9" y="116.2">B_PCM8753_SCLK 12</text>
<text x="203.5" y="119.7">12</text>
<text x="26.3" y="125.7">nI2S1_PCM1</text>
<text x="84.5" y="121.5">B_PCM1_SIN</text>
<text x="84.5" y="123.2">B_PCM1_SOUT</text>
<text x="139" y="121.6">B_PCM1_SIN</text>
<text x="139.2" y="123.2">B_PCM1_SOUT</text>
<text x="140.2" y="125.7">nPCM1_PCM0</text>
<text x="187.9" y="123.2">B_PCM8753_SOUT 12</text>
<text x="187.9" y="121.5">B_PCM8753_SIN</text>
<text x="201.6" y="121.5">12</text>
<text x="26.3" y="127.4">nAudio1_En</text>
</g>
<g font-size="1.6" fill="#004080">
<text x="62.4" y="14.8">VCC</text>
<text x="50" y="18.2">1A1</text>
<text x="50" y="20">2A1</text>
<text x="50" y="21.8">3A1</text>
<text x="50" y="23.5">4A1</text>
<text x="62.9" y="23.5">4B1</text>
<text x="62.9" y="18.2">1B1</text>
<text x="62.9" y="20">2B1</text>
<text x="62.9" y="21.8">3B1</text>
<text x="50" y="25.3">5A1</text>
<text x="62.9" y="25.3">5B1</text>
<text x="127.3" y="27">VCC</text>
<text x="50" y="30.5">1A2</text>
<text x="50" y="32.3">2A2</text>
<text x="50" y="35.8">4A2</text>
<text x="50" y="34">3A2</text>
<text x="62.9" y="30.5">1B2</text>
<text x="62.9" y="32.3">2B2</text>
<text x="62.9" y="35.8">4B2</text>
<text x="62.9" y="34">3B2</text>
<text x="114.8" y="30.5">1A1</text>
<text x="114.8" y="32.3">2A1</text>
<text x="114.8" y="34">3A1</text>
<text x="114.8" y="35.8">4A1</text>
<text x="127.8" y="35.8">4B1</text>
<text x="127.8" y="30.5">1B1</text>
<text x="127.8" y="32.3">2B1</text>
<text x="127.8" y="34">3B1</text>
<text x="50" y="37.5">5A2</text>
<text x="50" y="41">BX</text>
<text x="62.9" y="37.5">5B2</text>
<text x="114.8" y="37.5">5A1</text>
<text x="127.8" y="37.5">5B1</text>
<text x="50" y="42.8">nBE</text>
<text x="62.3" y="42.8">GND</text>
<text x="114.8" y="42.8">1A2</text>
<text x="114.8" y="44.5">2A2</text>
<text x="114.8" y="46.3">3A2</text>
<text x="127.8" y="42.8">1B2</text>
<text x="127.8" y="44.5">2B2</text>
<text x="127.8" y="46.3">3B2</text>
<text x="114.8" y="49.8">5A2</text>
<text x="114.8" y="48">4A2</text>
<text x="114.8" y="53.3">BX</text>
<text x="127.8" y="49.8">5B2</text>
<text x="127.8" y="48">4B2</text>
<text x="114.8" y="55.1">nBE</text>
<text x="127.1" y="55.1">GND</text>
<text x="62.4" y="100.6">VCC</text>
<text x="174.6" y="100.6">VCC</text>
<text x="50" y="104.1">1A1</text>
<text x="50" y="105.9">2A1</text>
<text x="50" y="107.6">3A1</text>
<text x="62.9" y="104.1">1B1</text>
<text x="62.9" y="105.9">2B1</text>
<text x="62.9" y="107.6">3B1</text>
<text x="162.2" y="104.1">1A1</text>
<text x="162.2" y="105.9">2A1</text>
<text x="162.2" y="107.6">3A1</text>
<text x="175.1" y="104.1">1B1</text>
<text x="175.1" y="105.9">2B1</text>
<text x="175.1" y="107.6">3B1</text>
<text x="50" y="111.1">5A1</text>
<text x="50" y="109.4">4A1</text>
<text x="62.9" y="111.1">5B1</text>
<text x="62.9" y="109.4">4B1</text>
<text x="162.2" y="111.1">5A1</text>
<text x="162.2" y="109.4">4A1</text>
<text x="175.1" y="111.1">5B1</text>
<text x="175.1" y="109.4">4B1</text>
<text x="50" y="116.4">1A2</text>
<text x="50" y="118.2">2A2</text>
<text x="50" y="119.9">3A2</text>
<text x="62.9" y="116.4">1B2</text>
<text x="62.9" y="118.2">2B2</text>
<text x="62.9" y="119.9">3B2</text>
<text x="162.2" y="116.4">1A2</text>
<text x="162.2" y="118.2">2A2</text>
<text x="162.2" y="119.9">3A2</text>
<text x="175.1" y="116.4">1B2</text>
<text x="175.1" y="118.2">2B2</text>
<text x="175.1" y="119.9">3B2</text>
<text x="50" y="123.4">5A2</text>
<text x="50" y="121.6">4A2</text>
<text x="62.9" y="123.4">5B2</text>
<text x="62.9" y="121.6">4B2</text>
<text x="162.2" y="123.4">5A2</text>
<text x="162.2" y="121.6">4A2</text>
<text x="175.1" y="123.4">5B2</text>
<text x="175.1" y="121.6">4B2</text>
<text x="50" y="128.7">nBE</text>
<text x="50" y="126.9">BX</text>
<text x="62.3" y="128.7">GND</text>
<text x="162.2" y="128.7">nBE</text>
<text x="162.2" y="126.9">BX</text>
<text x="174.4" y="128.7">GND</text>
</g>
<g font-size="1.6" fill="#0000a0">
<text x="268.2" y="69.6">(8753)</text>
<text x="243.6" y="73.1">(8753)</text>
</g>
<g font-size="1.6" fill="#000040">
<text x="7" y="105.7">16 I2S1_CDCLK_PCM1_CDCLK</text>
<text x="8.1" y="107.5">16 I2S1_LRCK_PCM1_FSYNC</text>
<text x="9.9" y="103.9">16 I2S1_SCLK_PCM1_SCLK</text>
<text x="11.3" y="111">16 I2S1_SDO_PCM1_SDO</text>
<text x="12.7" y="109.2">16 I2S1_SDI_PCM1_SDI</text>
<text x="74" y="161.8">I2S1_SCLK_PCM1_SCLK</text>
<text x="93.8" y="161.8">16</text>
<text x="74" y="163.5">I2S1_CDCLK_PCM1_CDCLK</text>
<text x="74" y="165.3">I2S1_LRCK_PCM1_FSYNC</text>
<text x="74" y="167">I2S1_SDO_PCM1_SDO</text>
<text x="92.4" y="167">16</text>
<text x="95.6" y="165.3">16</text>
<text x="96.6" y="163.5">16</text>
<text x="16.3" y="170.5">2,12,16</text>
<text x="16.3" y="172.3">2,12,16</text>
<text x="22.8" y="170.5">nXDACK0_I2S0_SDO1</text>
<text x="22.8" y="172.3">nXDREQ0_I2S0_SDO2</text>
<text x="74" y="168.8">I2S1_SDI_PCM1_SDI</text>
<text x="74" y="170.5">I2S0_SDO_AND_0_1_2</text>
<text x="91" y="168.8">16</text>
<text x="72.3" y="191.6">I2S0_SDO_AND_0_1_2</text>
</g>
<g font-size="1.3">
<text x="30.4" y="1.3">5</text>
<text x="87.6" y="1.3">4</text>
<text x="144.9" y="1.3">3</text>
<text x="202.1" y="1.3">2</text>
<text x="259.4" y="1.3">1</text>
<text x=".5" y="28">D</text>
<text x="288.4" y="28">D</text>
<text x=".5" y="78.4">C</text>
<text x="288.4" y="78.4">C</text>
<text x=".5" y="128.7">B</text>
<text x="288.4" y="128.7">B</text>
<text x=".5" y="179.1">A</text>
<text x="288.4" y="179.1">A</text>
<text x="30.4" y="204.4">5</text>
<text x="87.6" y="204.4">4</text>
<text x="144.9" y="204.4">3</text>
<text x="202.1" y="204.4">2</text>
<text x="259.4" y="204.4">1</text>
</g>
</svg>
